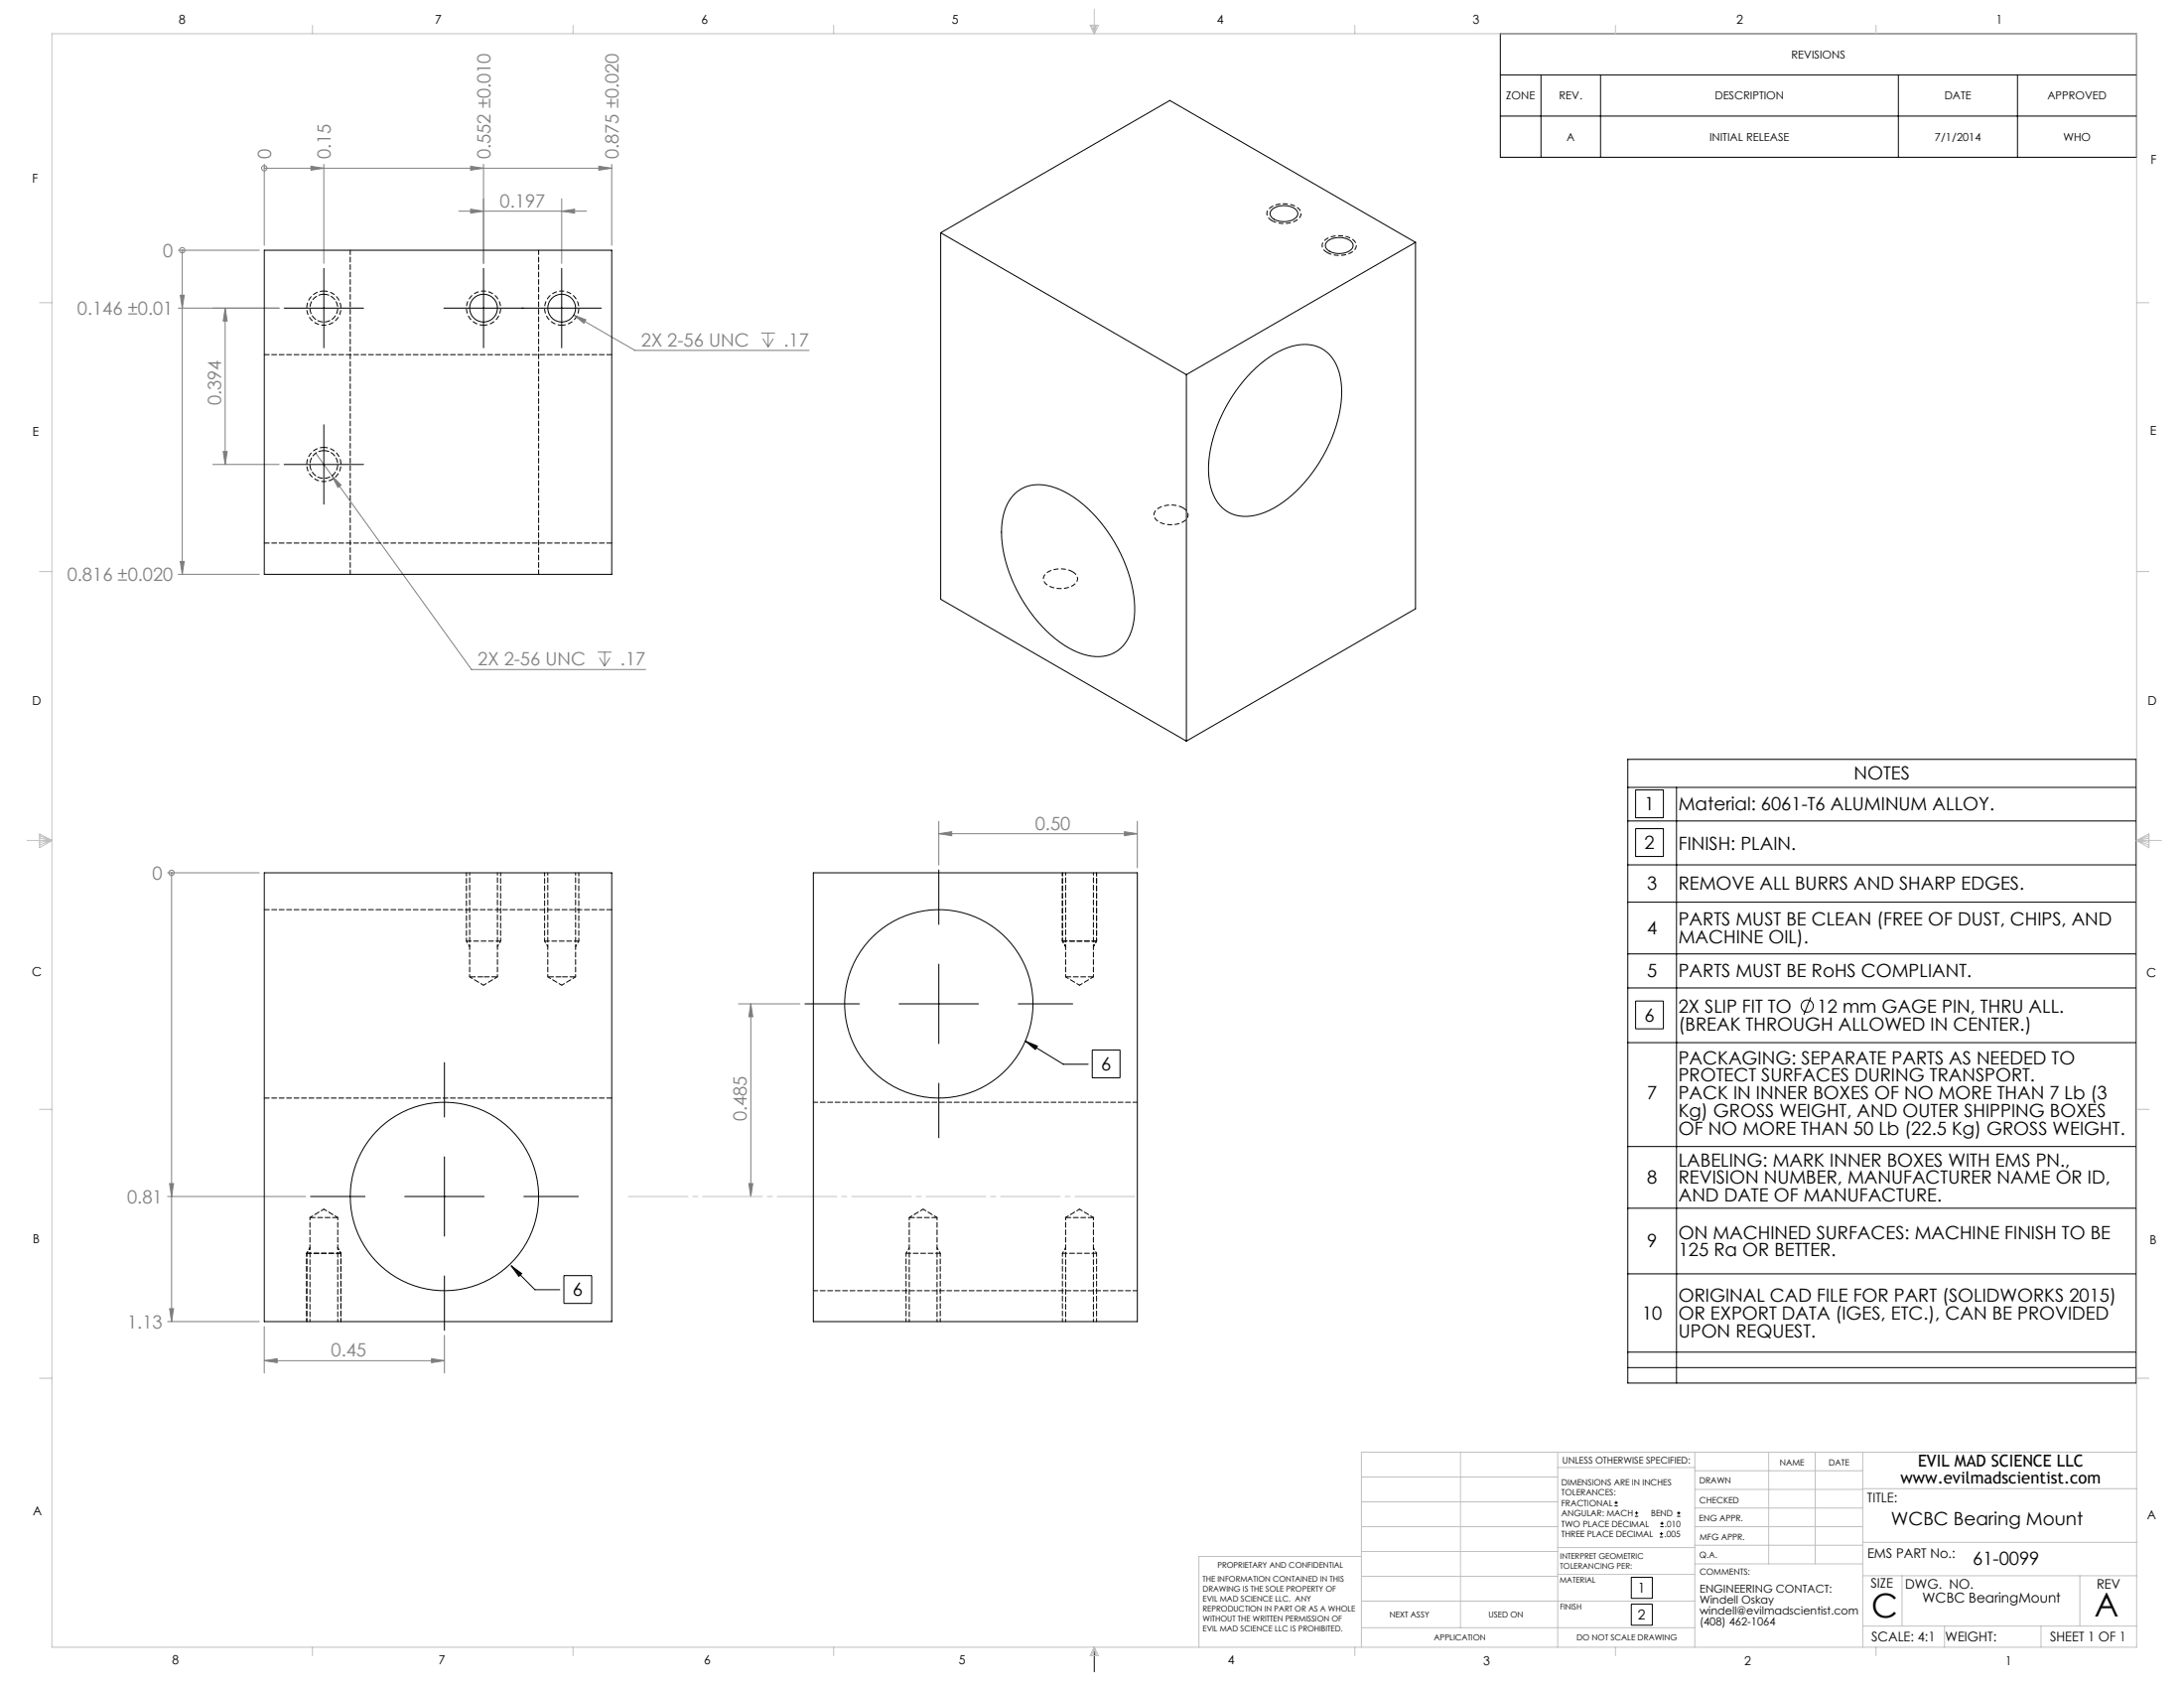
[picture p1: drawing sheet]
<svg xmlns="http://www.w3.org/2000/svg" width="559mm" height="432mm" viewBox="0 0 559 432" stroke-linecap="round" stroke-linejoin="round" font-family="sans-serif">
<g fill="none" stroke="#000" stroke-width=".25">
<path d="M383.9 8.6h162.8v31.6h-162.8zM383.9 19.2h162.8M394.3 19.2v21M409.5 19.2v21M485.7 19.2v21M516.2 19.2v21M383.9 29.7h162.8M72.7 78.8h20.3M82.9 68.7v20.3M113.6 78.8h40.3M123.7 68.7v20.3M143.7 68.7v20.3"/>
<path d="M72.7 118.8h20.3M82.9 108.7v20.3M416.5 194.3h130v159.5h-130zM416.5 201.4h130M416.5 210h130M418.5 202.1h7.1v7.1h-7.1zM418.5 212h7.1v7.1h-7.1zM429 201.4v152.4M240.2 222.5v14M416.5 221.2h130M416.5 230.8h130M205.9 256.8h14"/>
<path d="M230 256.8h20.4M240.2 246.6v20.4M260.5 256.8h14M416.5 244h130M416.5 252.7h130M418.5 256.1h7.1v7.1h-7.1zM463.3 255.1l-1.8 4.5M113.7 271.8v14M240.2 277.1v14M262.3 266.3l3.1 1.3-.5 .9zM262.3 266.3l9.8 5.9h6.3M279.5 268.6h7.1v7.1h-7.1z"/>
<path d="M416.5 266.7h130M113.7 295.9v20.3M416.5 293.3h130M79.5 306.1h13.9M103.6 306.1h20.3M134 306.1h14M416.5 309.1h130M113.7 326.4v13.9M130.8 323.8l2.7 2-.7 .7zM130.8 323.8l6.1 6.1h6.3M144.3 326.3h7.1v7.1h-7.1zM416.5 325.9h130"/>
<path d="M416.5 345.9h130M416.5 349.8h130M413.1 385.2h.8M413.1 384.4h.8M413.5 384v.8M418.3 387.9h.9M418.3 387h.9M418.7 386.6v.9M424.7 393.2h.8M424.7 392.3h.8M424.8 390.5h.9M424.8 389.7h.9"/>
<path d="M425.1 391.9v.9M425.2 389.3v.8M429.1 387.9h.8M429.1 387h.8M429.5 386.6v.9M417.4 403.5h5.4v5.4h-5.4zM417.4 410.4h5.4v5.3h-5.4zM280 421.4v6.3"/>
<circle cx="462.4" cy="257.4" r="1.56"/>
</g>
<g fill="none" stroke="#808080" stroke-width=".25">
<path d="M67.6 43h.1M67.6 42v20.7M67.6 43h88.9M79.6 42.5l3.3 .5-3.3 .5zM82.9 42v25.4M117.4 54h32.7M120.4 53.5l3.3 .5-3.3 .5zM120.4 42.5l3.3 .5-3.3 .5zM123.7 42v25.4M143.7 54l3.3-.5v1zM143.7 50.8v16.6M153.2 42.5l3.3 .5-3.3 .5z"/>
<path d="M156.5 42v20.7M45.6 64h20.7M46.1 75.5h1l-.5 3.3zM46.6 64v82.9M46.6 64h.1M57.6 78.8l.5 3.3h-1zM57.6 78.8v40M71.4 78.8h-25.8M146.8 80.6l3.1 1.2-.5 .9zM146.8 80.6l15.7 9h44.5M194.7 85.2h3.6M195.2 86.6l1.3 2.1"/>
<path d="M196.5 85.2v3.5M197.9 86.6l-1.4 2.1M54.4 118.8h17M57.1 115.5h1l-.5 3.3zM80.8 115.9l4.1 5.8M84.9 121.7l2.4 2.4-.8 .6zM84.9 121.7l35.7 49.6h44.6M45.6 146.9h20.7M46.1 143.6h1l-.5 3.3zM152.9 166.8h3.6M153.4 168.2l1.3 2.2M154.7 166.8v3.6"/>
<path d="M156 168.2l-1.3 2.2M240.2 213.3l3.3-.5v1zM240.2 210.1v11.2M240.2 213.3h50.8M287.7 212.8l3.3 .5-3.3 .5zM291 210.1v11.9M42.9 223.3h23.4M43.9 223.3v114.8M43.9 223.3h.1M188.9 256.8h15.8M192.1 256.8v49.3M192.1 256.8l.5 3.3h-1z"/>
<path d="M42.9 306.1h35.3M43.4 302.8h1l-.5 3.3zM191.6 302.8h1l-.5 3.3zM42.9 338.1h23.4M43.4 334.8h1l-.5 3.3zM67.6 339.3v11.9M67.6 348.1l3.3-.5v1zM67.6 348.1h46.1M110.4 347.6l3.3 .5-3.3 .5zM113.7 341.6v9.6"/>
<circle cx="67.6" cy="43" r=".68"/>
<circle cx="46.6" cy="64" r=".68"/>
<circle cx="43.9" cy="223.3" r=".68"/>
</g>
<path d="M82.9 74.4a4.4 4.4 0 0 0-3.9 6.5 4.4 4.4 0 0 0 7.5 .3 4.4 4.4 0 0 0-3.3-6.7l-.3-.1M123.7 83.2a4.4 4.4 0 0 1-3.8-6.5 4.4 4.4 0 0 1 7.5-.2 4.4 4.4 0 0 1-3.4 6.7h-.3M143.7 83.2a4.4 4.4 0 0 1-3.8-6.5 4.4 4.4 0 0 1 7.5-.2 4.4 4.4 0 0 1-3.4 6.7h-.3M82.9 114.4a4.4 4.4 0 0 0-3.9 6.5 4.4 4.4 0 0 0 7.5 .3 4.4 4.4 0 0 0-3.3-6.7l-.3-.1" fill="none" stroke="#000" stroke-width=".25" stroke-dasharray="1.3 .6" stroke-dashoffset=".2" stroke-linecap="butt"/>
<path d="M325.4 56.4a1.92 1.92 0 0 1-1.3-1.9 1.92 1.92 0 0 1 1.5-1.8 6.1 6.1 0 0 1 7 1 1.98 1.98 0 0 1-1.4 3 6.9 6.9 0 0 1-5.8-.3M339.6 64.6a1.92 1.92 0 0 1-1.3-1.9 1.92 1.92 0 0 1 1.5-1.8 6.1 6.1 0 0 1 6.9 1 1.98 1.98 0 0 1-1.4 2.9 6.9 6.9 0 0 1-5.7-.2M302.7 129.9a6.2 6.2 0 0 0-7.1 .9 1.98 1.98 0 0 0 1.4 2.9 5.9 5.9 0 0 0 6.8-1.2 1.87 1.87 0 0 0-1.1-2.6M274.4 146.3a6.2 6.2 0 0 0-7.1 .8 1.98 1.98 0 0 0 1.4 2.9 5.9 5.9 0 0 0 6.8-1.2 1.87 1.87 0 0 0-1.1-2.5" fill="none" stroke="#000" stroke-width=".25" stroke-dasharray="1.3 .6" stroke-dashoffset=".1" stroke-linecap="butt"/>
<path d="M291 306.1h-130.9" fill="none" stroke="#c0c0c0" stroke-width=".25" stroke-dasharray="15.2 1.3 1.3 1.3" stroke-dashoffset="-.7"/>
<g fill="none" stroke="#c0c0c0" stroke-width=".25">
<path d="M13.3 8.6h533.4v412.8h-533.4zM80 6.5v2.1M146.6 6.5v2.1M213.3 6.5v2.1M278.9 6.4h2.2l-1.1 2.2zM279.1 6.4l.9 2.2M279.6 6.4l.4 2.2M280 2.3v6.3M280.3 6.4l-.3 2.2M280.6 6.4l-.6 2.2M346.7 6.5v2.1M413.3 6.5v2.1"/>
<path d="M480 6.5v2.1M10.1 77.4h3.2M546.7 77.4h3.2M10.1 146.2h3.2M546.7 146.2h3.2M6.9 215h6.4M10.1 213.3l3.2 1.7-3.2 1.9zM10.1 213.8l3.2 1.2M10.1 214.4l3.2 .6M13.3 215l-3.2 1.2M13.3 215l-3.2 .5M546.7 215h6.3"/>
<path d="M546.7 215l3.1 .5M546.7 215l3.1 1.2M546.7 215l3.1-1.7v3.6zM549.8 214.4l-3.1 .6M549.8 213.8l-3.1 1.2M10.1 283.8h3.2M546.7 283.8h3.2M10.1 352.6h3.2M546.7 352.6h3.2M348.3 377.8h50.3M373.7 371.5v44.9M398.6 371.5v49.9"/>
<path d="M398.6 375.4h35M433.6 371.5v49.9M433.6 376.2h43M452.5 371.5v28.6M464.4 371.5v28.6M476.6 371.5v49.9M546.7 371.5h-198.4v49.9M348.3 396.9h50.3M348.3 390.5h50.3M348.3 384.2h50.3M348.3 398.1h-41.5v23.3M398.6 395.9h35"/>
<path d="M433.6 385.8h43M433.6 381h43M433.6 390.5h43M433.6 395.3h43M476.6 380.8h70.1M476.6 394.5h70.1M348.3 416.4h85.3M348.3 409.6h85.3M348.3 403.2h50.3M398.6 402.7h35M433.6 400.1h43M476.6 416h70.1"/>
<path d="M476.6 403.1h70.1M486.7 403.1v12.9M497.5 416v5.4M522.2 416v5.4M532.2 403.1v12.9M80 421.4v2.1M146.6 421.4v2.1M213.3 421.4v2.1M280 421.4l1.1 2.1h-2.2zM280 421.4l.6 2.1M280 421.4l-.9 2.1M280 421.4l-.4 2.1"/>
<path d="M280 421.4l.3 2.1M346.7 421.4v2.1M413.3 421.4v2.1M480 421.4v2.1"/>
</g>
<path d="M119.3 223.3v17.4M128.1 223.3v17.4M139.3 223.3v17.4M148.1 223.3v17.4M271.8 223.3v17.4M280.6 223.3v17.4M78.5 338.1v-17.5M87.2 338.1v-17.5M231.8 338.1v-17.5M240.6 338.1v-17.5M271.8 338.1v-17.5M280.6 338.1v-17.5" fill="none" stroke="#000" stroke-width=".25" stroke-dasharray="1.3 .6" stroke-dashoffset=".5"/>
<path d="M119.3 240.7l.9 1.5M128.1 240.7l-.8 1.5M139.3 240.7l.9 1.5M148.1 240.7l-.8 1.5M271.8 240.7l.8 1.5M280.6 240.7l-.8 1.5M78.5 320.6l.8-1.4M87.2 320.6l-.8-1.4M231.8 320.6l.8-1.4M240.6 320.6l-.8-1.4M271.8 320.6l.8-1.4M280.6 320.6l-.8-1.4" fill="none" stroke="#000" stroke-width=".25" stroke-dasharray="1.3 .6" stroke-dashoffset=".8"/>
<path d="M119.3 240.7h8.8M139.3 240.7h8.8M271.8 240.7h8.8M87.2 320.6h-8.7M240.6 320.6h-8.8M280.6 320.6h-8.8" fill="none" stroke="#000" stroke-width=".25" stroke-dasharray="1.3 .6" stroke-dashoffset=".1"/>
<g fill="#808080">
<path d="M43.4 302.8h1l-.5 3.3zM43.4 334.8h1l-.5 3.3zM46.1 75.5h1l-.5 3.3zM46.1 143.6h1l-.5 3.3z"/>
<path d="M79.6 42.5l3.3 .5-3.3 .5zM120.4 42.5l3.3 .5-3.3 .5zM153.2 42.5l3.3 .5-3.3 .5z"/>
<path d="M192.1 256.8l.5 3.3h-1zM191.6 302.8h1l-.5 3.3z"/>
<path d="M143.7 54l3.3-.5v1zM120.4 53.5l3.3 .5-3.3 .5z"/>
<path d="M67.6 348.1l3.3-.5v1zM110.4 347.6l3.3 .5-3.3 .5zM146.8 80.6l2.6 2.1 .5-.9zM84.9 121.7l1.6 3 .8-.6zM240.2 213.3l3.3-.5v1zM287.7 212.8l3.3 .5-3.3 .5z"/>
<path d="M57.6 78.8l.5 3.3h-1zM57.1 115.5h1l-.5 3.3z"/>
</g>
<path d="M130.8 323.8l2.7 2-.7 .7zM262.3 266.3l3.1 1.3-.5 .9z" fill="#000"/>
<g fill="none" stroke="#000" stroke-width=".25">
<path d="M240.7 59.5l62.9 36.3M240.7 59.5l58.6-33.8 62.9 36.3M240.7 59.5v93.8l62.9 36.3M325.3 53.7a4.9 4.9 0 0 1 6.6 .3 1.85 1.85 0 0 1-1.8 2.5 4.5 4.5 0 0 1-5-1.3 1.3 1.3 0 0 1 .2-1.5zM67.6 64h88.9v82.9h-88.9zM339.5 61.9a4.9 4.9 0 0 1 6.5 .2 1.85 1.85 0 0 1-1.7 2.5 4.5 4.5 0 0 1-5.1-1.3 1.3 1.3 0 0 1 .3-1.4zM362.2 62v93.7l-58.6 33.9M362.2 62l-58.6 33.8M303.6 95.8v93.8M320.2 95.2a20.6 20.6 0 0 1 13.7-7.1 8.9 8.9 0 0 1 8.7 7.2 27.5 27.5 0 0 1-2.5 18.3 35.5 35.5 0 0 1-15.3 17 11 11 0 0 1-11.3-.1 12.2 12.2 0 0 1-4.3-9.9 37.6 37.6 0 0 1 11-25.4zM259.4 126.5a9.5 9.5 0 0 1 10.7-1.7 32.1 32.1 0 0 1 15.9 15.5 31.6 31.6 0 0 1 4.1 18.7 9.9 9.9 0 0 1-6.7 8.6 14 14 0 0 1-11-2.5 37.9 37.9 0 0 1-16.2-29 13.9 13.9 0 0 1 3.2-9.6zM67.6 223.3h88.9v114.8h-88.9z"/>
<path d="M208.1 223.3h82.9v114.8h-82.9z"/>
<circle cx="123.7" cy="78.8" r="3.6"/>
<circle cx="143.7" cy="78.8" r="3.6"/>
<circle cx="240.2" cy="256.8" r="24.1"/>
<circle cx="113.7" cy="306.1" r="24.1"/>
</g>
<path d="M272.6 249.9h7.2M86.4 311.5h-7.1M239.8 311.5h-7.2M279.8 311.5h-7.2" fill="none" stroke="#000" stroke-width=".25" stroke-dasharray="1.3 .6" stroke-dashoffset="-.1"/>
<path d="M120.2 249.9h3.5M123.7 249.9h3.6M140.2 249.9h3.5M143.7 249.9h3.6" fill="none" stroke="#000" stroke-width=".25" stroke-dasharray="1.3 .6" stroke-dashoffset="-.2"/>
<path d="M82.9 75.3a3.6 3.6 0 0 1 3.1 5.1 3.6 3.6 0 0 1-6 .5 3.6 3.6 0 0 1 2.2-5.6h.7M156.5 90.7h-88.9M82.9 115.3a3.6 3.6 0 0 1 3.1 5.1 3.6 3.6 0 0 1-6 .5 3.6 3.6 0 0 1 2.2-5.6h.7M67.6 138.9h88.9M156.5 232.7h-88.9M67.6 280.9h88.9" fill="none" stroke="#000" stroke-width=".25" stroke-dasharray="1.3 .6"/>
<path d="M120.2 223.3v26.6M140.2 223.3v26.6M272.6 223.3v26.6M127.3 249.9v-26.6M147.3 249.9v-26.6M279.8 249.9v-26.6M79.3 311.5v26.6M232.6 311.5v26.6M272.6 311.5v26.6M86.4 338.1v-26.6M239.8 338.1v-26.6M279.8 338.1v-26.6" fill="none" stroke="#000" stroke-width=".25" stroke-dasharray="1.3 .6" stroke-dashoffset=".7"/>
<path d="M120.2 249.9l3.5 2.1M123.7 252l3.6-2.1M140.2 249.9l3.5 2.1M143.7 252l3.6-2.1M272.6 249.9l3.6 2.1M276.2 252l3.6-2.1M82.9 309.3l-3.6 2.2M86.4 311.5l-3.5-2.2M236.2 309.3l-3.6 2.2M239.8 311.5l-3.6-2.2M276.2 309.3l-3.6 2.2M279.8 311.5l-3.6-2.2" fill="none" stroke="#000" stroke-width=".25" stroke-dasharray="1.3 .6" stroke-dashoffset=".5"/>
<path d="M89.6 64v82.9M137.8 146.9v-82.9M291 282h-82.9M208.1 330.2h82.9" fill="none" stroke="#000" stroke-width=".25" stroke-dasharray="1.3 .6" stroke-dashoffset=".1"/>
<g font-size="8.5">
<text x="478.9" y="413.7">C</text>
<text x="535.9" y="413.5">A</text>
</g>
<g font-size="4.7" fill="#808080">
<text x="69.4" y="40.7" transform="rotate(-90 69.4 40.7)">0</text>
<text x="84.6" y="40.7" transform="rotate(-90 84.6 40.7)">0.15</text>
<text x="125.5" y="40.7" transform="rotate(-90 125.5 40.7)">0.552 ±0.010</text>
<text x="158.3" y="40.7" transform="rotate(-90 158.3 40.7)">0.875 ±0.020</text>
<text x="127.9" y="53">0.197</text>
<text x="41.7" y="65.8">0</text>
<text x="19.8" y="80.6">0.146 ±0.01</text>
<text x="164" y="88.6">2X 2-56 UNC</text>
<text x="200.6" y="88.6">.17</text>
<text x="56.6" y="103.7" transform="rotate(-90 56.6 103.7)">0.394</text>
<text x="17.2" y="148.7">0.816 ±0.020</text>
<text x="122.2" y="170.2">2X 2-56 UNC</text>
<text x="158.7" y="170.2">.17</text>
<text x="264.9" y="212.3">0.50</text>
<text x="39" y="225">0</text>
<text x="191.1" y="286.8" transform="rotate(-90 191.1 286.8)">0.485</text>
<text x="32.5" y="307.8">0.81</text>
<text x="32.5" y="339.8">1.13</text>
<text x="84.7" y="347.1">0.45</text>
</g>
<g font-size="4.7">
<text x="474.4" y="199.5">NOTES</text>
<text x="420.8" y="207.3">1</text>
<text x="429.5" y="207.4">Material: 6061-T6 ALUMINUM ALLOY.</text>
<text x="420.8" y="217.2">2</text>
<text x="429.5" y="217.3">FINISH: PLAIN.</text>
<text x="421.4" y="227.7">3</text>
<text x="429.5" y="227.7">REMOVE ALL BURRS AND SHARP EDGES.</text>
<text x="421.4" y="239.1">4</text>
<text x="429.5" y="236.8">PARTS MUST BE CLEAN (FREE OF DUST, CHIPS, AND</text>
<text x="429.5" y="241.3">MACHINE OIL).</text>
<text x="421.4" y="250">5</text>
<text x="429.5" y="250">PARTS MUST BE RoHS COMPLIANT.</text>
<text x="420.8" y="261.3">6</text>
<text x="429.5" y="259.1">2X SLIP FIT TO</text>
<text x="429.5" y="263.7">(BREAK THROUGH ALLOWED IN CENTER.)</text>
<text x="465" y="259.1">12 mm GAGE PIN, THRU ALL.</text>
<text x="281.7" y="273.8">6</text>
<text x="429.5" y="272.2">PACKAGING: SEPARATE PARTS AS NEEDED TO</text>
<text x="421.4" y="281.3">7</text>
<text x="429.5" y="276.7">PROTECT SURFACES DURING TRANSPORT.</text>
<text x="429.5" y="281.3">PACK IN INNER BOXES OF NO MORE THAN 7 Lb (3</text>
<text x="429.5" y="285.8">Kg) GROSS WEIGHT, AND OUTER SHIPPING BOXES</text>
<text x="429.5" y="290.3">OF NO MORE THAN 50 Lb (22.5 Kg) GROSS WEIGHT.</text>
<text x="429.5" y="298.3">LABELING: MARK INNER BOXES WITH EMS PN.,</text>
<text x="421.4" y="302.9">8</text>
<text x="429.5" y="302.9">REVISION NUMBER, MANUFACTURER NAME OR ID,</text>
<text x="429.5" y="307.4">AND DATE OF MANUFACTURE.</text>
<text x="429.5" y="316.9">ON MACHINED SURFACES: MACHINE FINISH TO BE</text>
<text x="421.4" y="319.1">9</text>
<text x="429.5" y="321.4">125 Ra OR BETTER.</text>
<text x="146.5" y="331.5">6</text>
<text x="429.5" y="333">ORIGINAL CAD FILE FOR PART (SOLIDWORKS 2015)</text>
<text x="420.1" y="337.6">10</text>
<text x="429.5" y="337.6">OR EXPORT DATA (IGES, ETC.), CAN BE PROVIDED</text>
<text x="429.5" y="342.1">UPON REQUEST.</text>
<text x="483.8" y="390.1">WCBC Bearing Mount</text>
<text x="504.8" y="400.4">61-0099</text>
</g>
<g font-size="4.2">
<text x="490.7" y="375.2">EVIL MAD SCIENCE LLC</text>
<text x="486.3" y="379.5">www.evilmadscientist.com</text>
</g>
<g font-size="3.5">
<text x="419.1" y="407.4">1</text>
<text x="491.9" y="410">WCBC BearingMount</text>
<text x="419.1" y="414.3">2</text>
</g>
<g font-size="3.4">
<text x="477.8" y="384.2">TITLE:</text>
<text x="477.8" y="398.5">EMS PART No.:</text>
<text x="478.7" y="406.3">SIZE</text>
<text x="487.5" y="406.3">DWG. NO.</text>
<text x="536.5" y="406.4">REV</text>
<text x="478.8" y="419.8">SCALE: 4:1</text>
<text x="497.7" y="419.9">WEIGHT:</text>
<text x="524.5" y="419.8">SHEET 1 OF 1</text>
</g>
<g font-size="3.2">
<text x="45.7" y="6.1">8</text>
<text x="111.3" y="6.1">7</text>
<text x="179.5" y="6.1">6</text>
<text x="243.5" y="6.1">5</text>
<text x="311.3" y="6">4</text>
<text x="376.8" y="6.1">3</text>
<text x="444.3" y="6.1">2</text>
<text x="510.7" y="6">1</text>
<text x="550.3" y="41.8">F</text>
<text x="8.2" y="46.6">F</text>
<text x="8.4" y="111.5">E</text>
<text x="550.1" y="111.2">E</text>
<text x="8.2" y="180.2">D</text>
<text x="549.6" y="180.4">D</text>
<text x="8.2" y="249.7">C</text>
<text x="549.2" y="249.9">C</text>
<text x="8.4" y="318">B</text>
<text x="550" y="318.2">B</text>
<text x="8.4" y="387.6">A</text>
<text x="549.4" y="388.7">A</text>
<text x="44.1" y="425.8">8</text>
<text x="112.2" y="425.8">7</text>
<text x="180.2" y="425.8">6</text>
<text x="245.3" y="425.7">5</text>
<text x="314.1" y="425.7">4</text>
<text x="379.5" y="425.8">3</text>
<text x="446.4" y="425.8">2</text>
<text x="513.1" y="425.8">1</text>
</g>
<g font-size="2.8">
<text x="458.4" y="15">REVISIONS</text>
<text x="385.4" y="25.5">ZONE</text>
<text x="398.9" y="25.5">REV.</text>
<text x="438.8" y="25.5">DESCRIPTION</text>
<text x="497.5" y="25.5">DATE</text>
<text x="523.8" y="25.5">APPROVED</text>
<text x="400.9" y="36">A</text>
<text x="437.4" y="36">INITIAL RELEASE</text>
<text x="495" y="36">7/1/2014</text>
<text x="527.9" y="36">WHO</text>
<text x="434.9" y="407.4">ENGINEERING CONTACT:</text>
<text x="434.9" y="410.2">Windell Oskay</text>
<text x="434.9" y="413">windell@evilmadscientist.com</text>
<text x="434.9" y="415.9">(408) 462-1064</text>
</g>
<text font-size="2.4" x="399.7" y="374.3">UNLESS OTHERWISE SPECIFIED:</text>
<g font-size="2.2">
<text x="455.4" y="374.8">NAME</text>
<text x="467.9" y="374.8">DATE</text>
<text x="399.5" y="379.9">DIMENSIONS ARE IN INCHES</text>
<text x="399.5" y="382.6">TOLERANCES:</text>
<text x="434.8" y="379.6">DRAWN</text>
<text x="399.5" y="385.2">FRACTIONAL</text>
<text x="399.5" y="387.9">ANGULAR: MACH</text>
<text x="422.4" y="387.9">BEND</text>
<text x="434.8" y="389.1">ENG APPR.</text>
<text x="434.8" y="384.5">CHECKED</text>
<text x="399.5" y="393.2">THREE PLACE DECIMAL</text>
<text x="399.5" y="390.5">TWO PLACE DECIMAL</text>
<text x="425.8" y="393.2">.005</text>
<text x="425.9" y="390.5">.010</text>
<text x="434.9" y="393.9">MFG APPR.</text>
<text x="434.8" y="398.6">Q.A.</text>
<text x="434.9" y="402.8">COMMENTS:</text>
</g>
<g font-size="2.1">
<text x="355.5" y="413.9">NEXT ASSY</text>
<text x="380.8" y="413.9">USED ON</text>
<text x="366.9" y="419.7">APPLICATION</text>
<text x="403.4" y="419.7">DO NOT SCALE DRAWING</text>
</g>
<g font-size="2">
<text x="311.5" y="401.1">PROPRIETARY AND CONFIDENTIAL</text>
<text x="399.2" y="398.8">INTERPRET GEOMETRIC</text>
<text x="399.2" y="401.3">TOLERANCING PER:</text>
<text x="307.7" y="404.7">THE INFORMATION CONTAINED IN THIS</text>
<text x="307.7" y="407.2">DRAWING IS THE SOLE PROPERTY OF</text>
<text x="399.1" y="404.8">MATERIAL</text>
<text x="307.7" y="409.7">EVIL MAD SCIENCE LLC. ANY</text>
<text x="307.7" y="412.3">REPRODUCTION IN PART OR AS A WHOLE</text>
<text x="399.1" y="411.7">FINISH</text>
<text x="307.7" y="414.8">WITHOUT THE WRITTEN PERMISSION OF</text>
<text x="307.7" y="417.3">EVIL MAD SCIENCE LLC IS PROHIBITED.</text>
</g>
</svg>
